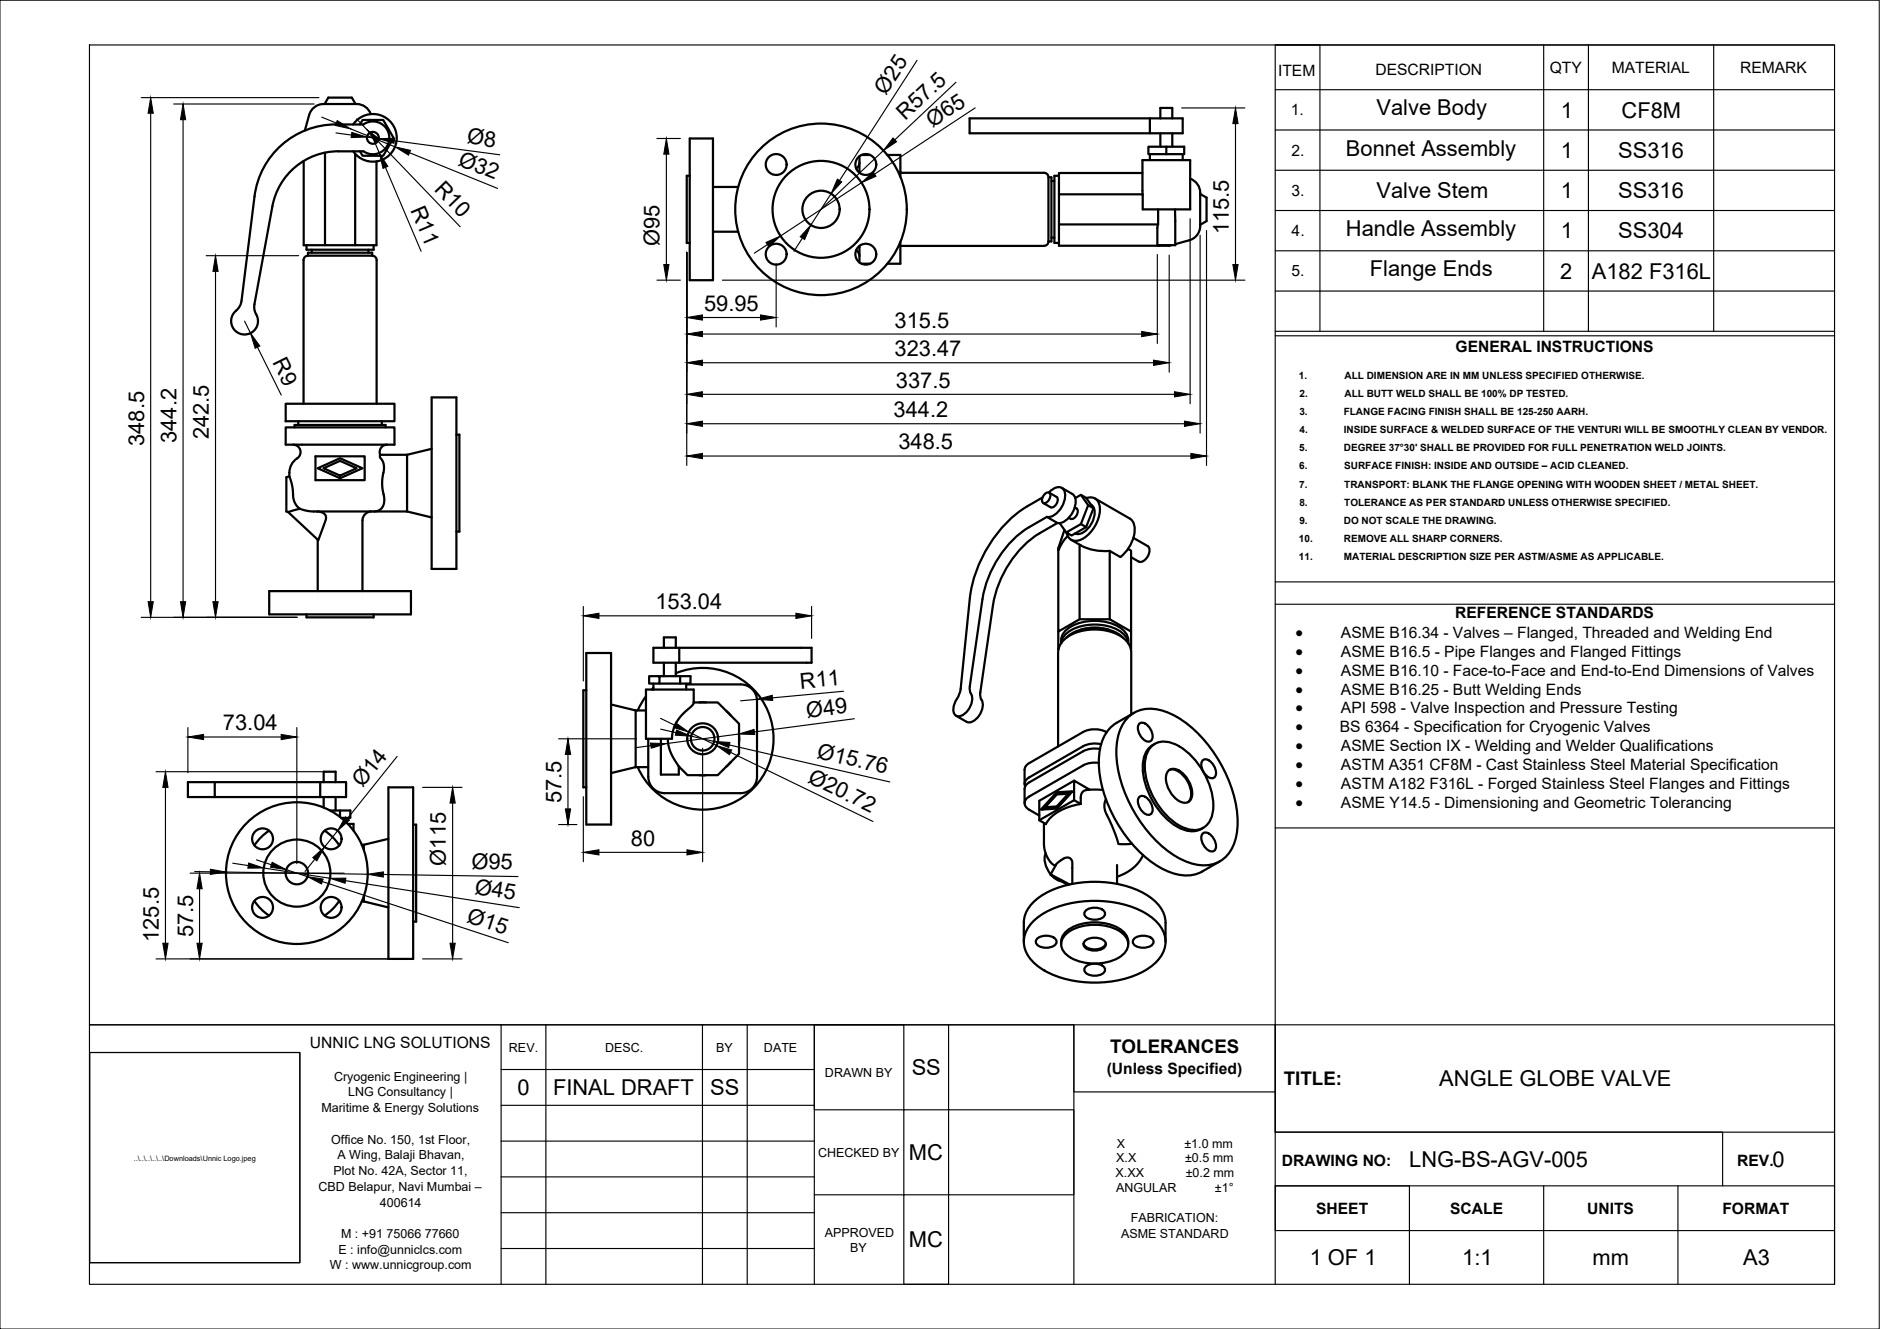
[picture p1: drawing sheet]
<svg xmlns="http://www.w3.org/2000/svg" width="420mm" height="297mm" viewBox="0 0 420 297" stroke-linecap="round" stroke-linejoin="round" font-family="sans-serif">
<!-- layer: Visible -->
<g fill="none" stroke="#000" stroke-width=".5">
<path d="M62.4 32.9a18.3 18.3 0 0 1 12.7-5.1h6.1a3.7 3.7 0 0 1 5.8 3 3.7 3.7 0 0 1-5.8 3 27.5 27.5 0 0 0-9.8 .6 15 15 0 0 0-10.5 11.7l-4 21.9-.1 .9 .3 .9a3 3 0 0 1-.7 4.4 3 3 0 0 1-4.3-.8 3 3 0 0 1 1-4.3l.6-.9 .3-.9 2.9-23.4a18.3 18.3 0 0 1 5.5-11zM67.9 36v18.8h4.7M72.5 23.2l.9-1.4h5.2l.9 1.4M72.6 34.1v20.7h6.8M78.9 27.8a5.3 5.3 0 0 1 8-1 5.3 5.3 0 0 1 0 8 5.3 5.3 0 0 1-8-1M79.4 34.4v20.4h4.7v-18.7M80.5 27.8l.5-1h4.7l2.3 4-2.3 4h-4.7l-.5-1M82.9 25.5a3.6 3.6 0 0 0-3.9-2.3h-6.4a3.4 3.4 0 0 0-3.5 2.5l-1 3.5M154.1 39.3h-.6v15h.6M154.1 31h5.2v31.6h-5.2zM192.1 34.9v3.7M192.1 36.3a1.67 1.67 0 0 1-.7 1.4"/>
<path d="M192.6 34.6h1.8M198.3 34.6h2.9v4.9M201.2 38.6h32.1a1 1 0 0 1 1 1M216.7 26.5h47.6v3.3h-47.6zM234.3 39.6h.7v14.4h-.7M234.3 39.6v14.4M236.7 39.3h-1.1v15h1.1M255.3 38.7h-18.6v4.7M257 26.5v3.3M257 34.5v1.3M259.3 26.5v-2.4h2.7v2.4M259.3 29.8v3"/>
<path d="M260.7 32.8h-4v1.7h4v-1.7h4v1.7h-4M262 29.8v3M264.3 34.5v1.3M266 39.9a3.6 3.6 0 0 1 2.2 3.9v6.4a3.4 3.4 0 0 1-2.4 3.5l-3.1 .9M68.5 54.8v1h15v-1M68.8 57.1v-.6h14.4v.6M68.8 57.1h14.4M68.8 57.1a1 1 0 0 0-1 1v32.1M69.7 55.8v.7M82.3 55.8v.7M83.2 57.1a1 1 0 0 1 1 1M84.2 58.2v32"/>
<path d="M159.3 41.8h5.7M159.3 51.8h5.7M191.4 55.9a1.67 1.67 0 0 1 .7 1.4M192.1 55v3.7M192.6 58.9h1.8M201.2 54v4.9h-2.9M234.3 54a1 1 0 0 1-1 1h-32.1M235 53.1h.6M235 40.5h.6M236.7 50.2v4.7h22.2M255.4 43.4l-.1-7.6h10.7v11h-10.6v-3.4h-18.7v6.8h22.1v-3.4M259.1 54.8l-.2 .1 2.9-.1"/>
<path d="M262.6 46.8l.1 8h-4v-3.8l.1-.8M268.2 43.3l1.5 .9v5.2l-1.5 .8M63.8 90.2h24.4v3.9h-24.4zM63.8 95.5h24.4v3.9h-24.4zM65.5 99.4a1.67 1.67 0 0 1 1.6 1.2 1.67 1.67 0 0 1-.7 1.8M65.8 95.5v-.5h20.4v.5M66.7 94.1v.9M85.3 94.1v.9M86.5 99.4a1.67 1.67 0 0 0-1.5 2.3M96.5 88.8h5.5v38.4h-5.5zM102 97.2h.7v21.6h-.7M64.7 106.5l-.7 .2v7.6l.4 .1"/>
<path d="M64.7 105.7v.8M66.4 102.4a3.8 3.8 0 0 0-1.7 3.3M67 113.7l-2.6 .7M70.5 102h11v5.3h-11zM70.8 114.3h.2a1.51 1.51 0 0 1 1.8 2l-1.7 4.4-6.7-6.3M71 104.7l5-2.3 5 2.3-5 2.2zM72.3 104.7l3.7-1.7 3.7 1.7-3.7 1.6zM83 114.3a1.99 1.99 0 0 0-2 2v15.8M83.5 114.3h7.5M91 101.6h-6l-.1 .2a1.36 1.36 0 0 0 .6 1.2l.3 1.3-.4 3.3 .2 2.2a3.6 3.6 0 0 1-.7 4.2l-1.2 .3h-10.5a14.4 14.4 0 0 1-5.8-.5 4.3 4.3 0 0 1-2-4.3l-.7-3M91 101.6v12.7M91 114.3l5.5 1.4"/>
<path d="M96.5 100.3l-5.5 1.3M233 111.2a29.1 29.1 0 0 0-16.3 22.5l-2 20.3-.6 1.8a3.5 3.5 0 0 0-.6 4 2.07 2.07 0 0 0 2.8-1 3.5 3.5 0 0 0 .5-4.3l-.1-1.1M233.5 110.4a.69 .69 0 0 1 1.2-.1 1.63 1.63 0 0 1-1.6 2.1 1.49 1.49 0 0 1 .4-2zM234 115.5a24.4 24.4 0 0 0-9.1 6.7 24.6 24.6 0 0 0-5.3 11.7l-2.9 19.5M234 115.5l2.3 1.4a24.5 24.5 0 0 0-9 6.7 24.7 24.7 0 0 0-5.4 11.6l-2.8 19.6v1.1a3.8 3.8 0 0 1-2.7 5.6l-.4-.2M234.4 110.1a2.31 2.31 0 0 1 3.2-.8 4.3 4.3 0 0 1-1.2 5.2 2.96 2.96 0 0 1-2.4 1M234.5 110.1l1.6 1a1.53 1.53 0 0 1-1.3 2.3l-1.7-1M236.8 116.9l1.5 2.1M237.3 109l2.3 1.4a2.66 2.66 0 0 1 .5 3.2 4.2 4.2 0 0 1-3.8 3.3M237.9 118.5l-1.4 4v.5l1.2-2.2 .9-1M238.9 115.7l.4 .3M240.2 113.4a1.06 1.06 0 0 1 .4 1.8 1.25 1.25 0 0 1-1.3 .7"/>
<path d="M240.3 111.3l1.3-.7 1.1 .7 1.7 2.3M241.6 110.6l1.6 2.3 1.2 .7-1.7 4.2M242.8 111.3a2.11 2.11 0 0 1 3 2 7.8 7.8 0 0 1-4.8 7.5 2.03 2.03 0 0 1-2.6-1.8M243.2 112.9l-1.6 4.2 1.1 .7-3.2 1.9-1.2-.7 3.3-1.9M243.8 112.8a2.2 2.2 0 0 1 .7 2.7 4.7 4.7 0 0 1-3.7 3.9l-.5-.2M244.7 111.4l7.8 4.5a3.8 3.8 0 0 1 .7 4.6l-.9 1.9-.9 1.2-1 .9-2.4-1.4v15.3l4.8 2.8v-18.1l-.7-.4M60.2 132.1h31.6v5.2h-31.6zM68.5 137.3v.7h15v-.7M71 120.6v11.5M236.5 123v18.2l4.8-2.8M239.4 120.6a12.3 12.3 0 0 0 8.6 2.5M241.3 121.7v16.7h6.7"/>
<path d="M252.8 124.5l1.7 1M253.3 120.2l3.2 1.9a2.06 2.06 0 0 1-.4 2.8 1.43 1.43 0 0 1-1.6 .6M131 146h5.6v38.3h-5.6zM131 154.3h-.6v21.7h.6M136.6 157.5l5.5 1.3M142.1 158.8v12.7M142.1 158.8h2.3M144.4 154.1h10.6v3.2l-1.4 1.4a8.4 8.4 0 0 0-3.4 6.4h-5.8zM144.4 155.6l-1.9 3.2M146 152.8v1.3M146 153.7l-.4 .4M146 154l-.1 .1"/>
<path d="M147.4 151.1h-2.3v1.7h2.3v-1.7h4.6M147.4 152.8h4.6v-1.7h2.3v1.7h-2.3M148.4 144.8v-2.3h2.6v2.3M148.4 148.1v3M151 148.1v3M151 150.5a15.8 15.8 0 0 1 20.7 8.5 15.8 15.8 0 0 1-8.4 20.7 15.8 15.8 0 0 1-20.8-8.2M151.8 144.8v3.3h-5.8v-3.3h35.4v3.3h-29.6M153.4 153h12.1a3.7 3.7 0 0 1 3.7 3.6M153.4 152.8v1.3M155 157h4.2a2.11 2.11 0 0 1 2.2 1l3 3a1.98 1.98 0 0 1 .8 2.3v4.1a1.98 1.98 0 0 1-1.1 2.2l-2.9 2.9a1.99 1.99 0 0 1-2.3 .8h-4.1a1.57 1.57 0 0 1-1.9-.8l-1.3-1.3-1.3-2.1a8.3 8.3 0 0 1-1-4M157.8 157h-1.5M162.2 158.8l1.1 1.1"/>
<path d="M169.2 156.6v17a3.7 3.7 0 0 1-3.7 3.7h-16.9a3.7 3.7 0 0 1-3.7-3.7v-8.5M213.7 160l2.3 1.3M236.5 141.2l.1 3.9M237.1 143.1v.7M237.2 143.1a4.2 4.2 0 0 1 3-3.5 11.4 11.4 0 0 1 10.5 .9 3.4 3.4 0 0 1 1.4 3.2 4.4 4.4 0 0 0-3.1-3.3 11.5 11.5 0 0 0-10.3 .9 3.5 3.5 0 0 0-1.5 2.4M238.3 142.6a10.1 10.1 0 0 1 9.7-1.8l2 .9 1 .9M241.5 140.8a10.5 10.5 0 0 1 6.3 0M252.8 141.2l-.1 3.9M252.8 159.7v-13.9a5.5 5.5 0 0 0-4.5-4.6l-2.5-.5-3.4 .2-2.7 .8-2 1.4a3.9 3.9 0 0 0-1.2 2.7v21M253.4 159.3l-3.9 2.3a9.6 9.6 0 0 0-3.9 8.7 30 30 0 0 0 13.5 23.5 9.6 9.6 0 0 0 9.6 1l3.9-2.3M48 174.8v3.3M71.6 174.8v3.3h-29.6v-3.3h35.3v3.3h-5.7"/>
<path d="M72.3 174.8v-2.3h2.7v2.3M72.3 178.1v2.4M75 178.1v3.1M86.8 176h5.5v38.3h-5.5zM142.1 171.5h2.8M142.1 171.5l-5.5 1.3M147.7 165.1v8h4v-1.8l.1 .1M157.8 173.3h-1.5M163.3 170.3l-1.1 1.1M165.2 164.4v1.5M230.1 173.7a1.65 1.65 0 0 0-1 2.1M230.1 174.8l-.7 .6-.4 .6v3.5"/>
<path d="M230.1 170.5l-.7 .6-.4 .6v3.5M230.1 178a1.59 1.59 0 0 0-1.1 1.5 1.59 1.59 0 0 0 1.1 1.5M236.2 177.1l3.5-.2-3.5 3.8-3.6 .3zM236.2 177.1l.2 .1-3.4 3.7M238.8 177.4l-2.6 2.9 .2 .1 2.6-2.8-.2-.2-2.6 .2-2.6 2.8 .2 .2 2.6-.2M239.5 177l-3.1 .2M240.1 174.5l-7.8 4.5v4.3l1.5 .9M240.1 178.8l1.4 .9M241.5 179.7a10.4 10.4 0 0 0-7.8 4.5M243.1 176.5l.3-.1-3.3-1.9v4.3l-7.8 4.5M245.6 170.5h-1.3l-1.8 .3-12.5 7.2M245.8 167.4l-1.3-.1-1.9 .4-12.6 7.2"/>
<path d="M246.1 166.3l-1.8-.1-1.8 .4-12.5 7.1M246.5 176.6l-1.6-.1a3.8 3.8 0 0 0-3 .5l-.3 .9-.1 1.8M247.2 178.6a4.5 4.5 0 0 0 .6 4.5l1.9 4.8a.73 .73 0 0 0 1 .8l2.3-.1M247.3 163.7a5.7 5.7 0 0 0-5.2-.1l-12.1 6.9M252.1 160.3a7.4 7.4 0 0 1 8-1.4 25.1 25.1 0 0 1 12.9 12.2 24.5 24.5 0 0 1 3.3 15.8 7.4 7.4 0 0 1-10.3 6 25.1 25.1 0 0 1-13-12.2 24.5 24.5 0 0 1-3.2-15.8 8.9 8.9 0 0 1 2.3-4.6zM254.5 178.2a1.46 1.46 0 0 1 2.3 .6 2.79 2.79 0 0 1 .6 3 1.46 1.46 0 0 1-2.3-.6 2.79 2.79 0 0 1-.6-3zM254.5 161.9a1.46 1.46 0 0 1 2.3 .6 2.79 2.79 0 0 1 .6 2.9 1.46 1.46 0 0 1-2.3-.6 2.79 2.79 0 0 1-.6-2.9zM257.4 166.7a4.5 4.5 0 0 1 5.1-.4 16.3 16.3 0 0 1 8.6 14.9 4.4 4.4 0 0 1-6.6 3.8 16.3 16.3 0 0 1-8.6-14.9 5.3 5.3 0 0 1 1.5-3.4zM257.6 166.5a5.4 5.4 0 0 0-2.2 5 16.6 16.6 0 0 0 8.6 13.7 5 5 0 0 0 4.5 .1M258.1 166.3l-.5 .2M261.2 172.2a2.64 2.64 0 0 1 3.5 1 5.5 5.5 0 0 1 1.5 5.5 2.02 2.02 0 0 1-3.3-.1 6.2 6.2 0 0 1-2.3-5.4zM261.3 172.1a2.98 2.98 0 0 1 3.1 1.2 5.7 5.7 0 0 1 1.7 5.2l-.6 .8"/>
<path d="M268.7 170a1.46 1.46 0 0 1 2.3 .7 2.79 2.79 0 0 1 .5 2.9 1.46 1.46 0 0 1-2.2-.6 2.79 2.79 0 0 1-.6-3zM60.1 185.7l-1.5 1.2-1.7 2M72.6 185.7l2 1.7 1.2 1.5M73.7 181.2h2.3v1.4M75.7 188.8h.2M76 181.2h2.3v1.6h-2M77.3 182.8v1M77.7 184.1h1.3v1.5M80.9 188.8h.4M81.3 188.8v1.2M86.8 187.5l-5.5 1.3M92.3 184.3h.7v21.7h-.7"/>
<path d="M230 181l2.3 1.3M233.4 184l-.1 4.6a5.5 5.5 0 0 0 2.6 4.9M233.7 190.7a4.7 4.7 0 0 0 1.1 4.7M235.1 195.8l.8 .7 1.3 .5M236.2 180.3l-2.6 .1M237.2 192.2l-1.1 .9-1.3 2.4M237.2 192.2a1.36 1.36 0 0 1 2.4 .3v5.1M239 197.7l-4.2-2.2 3.8 2.3M249.7 193.3v4.3M255.4 191.1a9.3 9.3 0 0 1-5.7 4.8M268.7 186.4a1.46 1.46 0 0 1 2.3 .6 2.79 2.79 0 0 1 .5 3 1.46 1.46 0 0 1-2.2-.7 2.79 2.79 0 0 1-.6-2.9zM268.9 185l-.5 .3"/>
<path d="M56.9 201.4l1.2 1.5 2 1.7M75.7 201.5h.2M75.8 201.4l-1.7 2-1.6 1.2M80.9 201.5h.4M81.3 200.3v1.2M81.3 201.5l5.5 1.3M228.8 210.5v-4.3a8.3 8.3 0 0 1 5.2-6.8 24.7 24.7 0 0 1 22.4 .7 7.8 7.8 0 0 1 4.1 6.1v4.3M231.2 205.7a21.3 21.3 0 0 1 15.9-4.2 19.1 19.1 0 0 1 11 4.2 6.1 6.1 0 0 1 0 9.6 21.3 21.3 0 0 1-15.9 4.2 19.1 19.1 0 0 1-11-4.2 6.1 6.1 0 0 1 0-9.6zM231.8 209.8a3.2 3.2 0 0 1 4.3 .3 1.46 1.46 0 0 1-1.7 1.7 2.79 2.79 0 0 1-2.8-1v-.7zM237.1 210.5v.5M237.2 210.5a4.2 4.2 0 0 1 3-3.5 11.4 11.4 0 0 1 10.5 .9 3.4 3.4 0 0 1 1.4 3.1M237.9 209.1a10.5 10.5 0 0 1 10.3-1.9 5.3 5.3 0 0 1 3.9 3.2 3.4 3.4 0 0 1-2.1 3.7 11.4 11.4 0 0 1-11.4-.5 2.93 2.93 0 0 1-.7-4.5z"/>
<path d="M242.2 210.9a3 3 0 0 0 4.1 .9l.7-.6 .1-.3M242.5 210.3a3.4 3.4 0 0 1 4.6 .4 1.26 1.26 0 0 1-1.2 1.6 3.3 3.3 0 0 1-3.7-.9v-.7zM242.6 203.6a3.2 3.2 0 0 1 4.3 .3 1.46 1.46 0 0 1-1.7 1.6 2.79 2.79 0 0 1-2.8-.9v-.7zM242.6 216.1a3.2 3.2 0 0 1 4.3 .3 1.46 1.46 0 0 1-1.7 1.6 2.79 2.79 0 0 1-2.8-.9v-.7zM253.5 209.8a3.2 3.2 0 0 1 4.2 .3 1.46 1.46 0 0 1-1.6 1.7 2.79 2.79 0 0 1-2.9-1v-.7z"/>
<circle cx="83.3" cy="30.8" r="1.33"/>
<circle cx="173.5" cy="36.8" r="2.33"/>
<circle cx="193.5" cy="36.8" r="2.33"/>
<circle cx="173.5" cy="56.8" r="2.33"/>
<circle cx="183.5" cy="46.8" r="19.2"/>
<circle cx="183.5" cy="46.8" r="10.8"/>
<circle cx="183.5" cy="46.8" r="4.2"/>
<circle cx="193.5" cy="56.8" r="2.33"/>
<circle cx="157" cy="165.1" r="2.63"/>
<circle cx="157" cy="165.1" r="3.5"/>
<circle cx="58.7" cy="187.5" r="2.33"/>
<circle cx="66.3" cy="195.1" r="2.5"/>
<circle cx="66.3" cy="195.1" r="7.5"/>
<circle cx="66.3" cy="195.1" r="15.8"/>
<circle cx="74" cy="187.5" r="2.33"/>
<circle cx="58.7" cy="202.8" r="2.33"/>
<circle cx="74" cy="202.8" r="2.33"/>
</g>
<!-- layer: FD_Dimensions -->
<g fill="none" stroke="#000" stroke-width=".25">
<path d="M204.9 13.5l-17.3 26.9M213.6 18.4l-13.6 12.8M31.6 21.8h39.7M33.7 25.3v109.2M38.8 23.2h31.4M40.9 26.8v107.7M71.9 26.2l3.3 1.3M75.1 29.7l3.4 .5M78.4 28.8l9.9 4M79.7 26.6l2.3 2.4M82 30.6l2.7 .4M83.3 30.8l1.5 3.4"/>
<path d="M84.4 31.5l18.4 19.2M86.1 37.4l8 18.8M88.1 31.5l23.6 3.1M91.5 34.1l19.7 8M146.8 31h5.3M148.9 34.5v24.6M197.4 33.7l-13.9 13.1M218 24.1l-22.5 14.8M264.1 24.1h14.1M276.1 27.6v31.5M46.1 57.1h20.6M153.5 56.4v47.6"/>
<path d="M171.5 54.7l-2.9 1.9M173.5 58.9v14.2M179.3 53.2l-1.9 3M185.7 43.3l-4.5 7M192.5 40.8l-18.1 11.9M258.6 56.9v19.9M261.3 57v26.2M266 48.9v41.3M268.2 52.6v44.2M269.6 51.5v52.5M48.2 60.6v73.9M54.7 71.8l1.3 2.7"/>
<path d="M57.4 73a3 3 0 0 1-3.2 1.7M57.5 77.6l5.4 10.7M146.8 62.6h5.3M157 71h13M157 74.7h98.1M161.4 62.6h116.8M157 94.7h107.7M157 88.1h105.5M157 81.1h100.8M157 101.9h109.1M31.6 138h34.8M130.4 135.5v16.7"/>
<path d="M133.9 137.6h44M181.4 135.5v7.2M168.4 154.4l.2 .2M169.2 156.3l-3.7 .3M188.5 154.5l-15.9 1.5M34.9 172.5h38M37 176v34.8M42 162.6v10.1M45.5 164.7h17.3M66.3 162.6v30.4M88.8 169.1l-11.2 13.8M94.4 176h8.9"/>
<path d="M101.2 179.5v31.3M124.8 165.1h17.5M126.9 168.6v12.2M130.4 178.1v14.5M145.5 166.7l-3.5 .4M147.6 160.6l3.2 1.5M147.6 163l3.5 .8M153.9 163.6l6.2 3M154.5 164.5l5.1 1.2M157 167.2v25.4M163 166.5l35.9 8.3M163.3 168.2l31.8 15.4"/>
<path d="M165.1 164.1l-16.2 2.1M191 160.6l-22.4 3M42.5 195.2h34.4M43.5 194.8l3.5 .1M44.6 198.6v12.2M50.5 194.9l31.7 .5M52 192.9l3.5 .6M57.3 192.2l3.3 1.1M58.9 194l14.9 2.3M64 194.4l4.7 1.5M70.4 192l-2.2 2.8M72 197l41.6 13.7"/>
<path d="M75.5 185.7l-3 3.6M77.2 196.8l38.8 6.1M85.7 195.4l30.1 .5M124.8 184.3h4.1M133.9 190.5h19.6M34.9 214.3h55.3M94.4 214.3h8.9"/>
</g>
<g fill="#000" stroke="#000" stroke-width=".22">
<path d="M33.7 21.8l.6 3.5h-1.2zM40.9 23.2l.6 3.6h-1.2zM75.4 27l3 1.8-3.5-.8zM78.6 29.6l3.4 1-3.5 .2zM82 29l2.8 2.1-.8 .8zM84.8 34.2l1.9 3-1.1 .4zM84.7 31l3.5-.1-.1 1.1zM88.3 32.8l3.4 .8-.4 1.1zM148.9 31l.6 3.5h-1.2zM192.5 40.8l2.6-2.4 .7 1zM199.6 30.8l.8 .9-3 2zM276.1 24.1l.6 3.5h-1.2z"/>
<path d="M148.3 59.1h1.2l-.6 3.5zM171.2 54.2l3.2-1.5-2.6 2.5zM181.2 50.3l-1.4 3.2-1-.6zM187.1 40l1 .7-2.4 2.6zM275.5 59.1h1.2l-.6 3.5zM48.2 57.1l.5 3.5h-1.1zM56 74.5l2.1 2.8-1.1 .6zM153.5 71l3.5-.6v1.2zM153.5 74.7l3.5-.6v1.1zM170 70.4l3.5 .6-3.5 .6zM255.1 74.1l3.5 .6-3.5 .5zM153.5 94.7l3.5-.6v1.2z"/>
<path d="M153.5 88.1l3.5-.5v1.1zM153.5 81.1l3.5-.6v1.2zM257.8 80.5l3.5 .6-3.5 .6zM262.5 87.6l3.5 .5-3.5 .6zM264.7 94.1l3.5 .6-3.5 .6zM153.5 101.9l3.5-.6v1.2zM266.1 101.3l3.5 .6-3.5 .6zM33.1 134.5h1.2l-.6 3.5zM40.3 134.5h1.2l-.6 3.5zM47.6 134.5h1.1l-.5 3.5zM130.4 137.6l3.5-.5v1.1zM177.9 137.1l3.5 .5-3.5 .6z"/>
<path d="M169.2 156.3l3.4-.9 .1 1.2zM37 172.5l.6 3.5h-1.2zM42 164.7l3.5-.6v1.2zM62.8 164.1l3.5 .6-3.5 .6zM101.2 176l.5 3.5h-1.1zM126.9 165.1l.6 3.5h-1.1zM145.4 166.1l3.5 .1-3.4 1zM151 161.6l2.9 2-3.4-1zM151.2 163.2l3.3 1.3-3.6-.2zM159.6 165.7l3.5 .2-.2 1.2zM160.1 166.6l3.4 1-.5 1.1zM165.1 164.1l3.4-1.1 .2 1.2z"/>
<path d="M44.6 195.2l.6 3.4h-1.2zM47 194.3l3.5 .6-3.5 .5zM55.6 192.9l3.3 1.1h-3.5zM60.8 192.7l3.2 1.7-3.5-.6zM69.9 191.7l2.6-2.4-1.7 3.1zM68.7 195.9l3.5 .6-.3 1.1zM77.2 182.6l.9 .7-2.6 2.4zM73.8 196.3h3.5l-.2 1.1zM82.2 195.4l3.5-.5v1.1zM126.4 180.8h1.1l-.6 3.5zM130.4 190.5l3.5-.6v1.2zM153.5 189.9l3.5 .6-3.5 .6z"/>
<path d="M36.4 210.8h1.2l-.6 3.5zM44 210.8h1.2l-.6 3.5zM100.6 210.8h1.1l-.5 3.5z"/>
</g>
<!-- layer: 0 -->
<path d="M0 .1h420v296.9h-420z" fill="none" stroke="#000" stroke-width=".22"/>
<g fill="none" stroke="#000" stroke-width=".25">
<path d="M20 10.1h390v276.9h-390zM285 10.1h10v63.9M285 10.1h125M285 10.1v219M345 10.1v63.9M355 10.1v63.9M383 10.1v63.9M285 20.1h125M285 29.1h125M285 38.1h125M285 47h125M285 56.1h125"/>
<path d="M285 65.1h125M285 74h125M285 75.1h125M285 130.1h125M285 135.1h125M285 185h125M20 235.2h47v47h-47zM112 229.1h70M112 239h70M122 229.1v57.9M157 229.1v57.9M167 229.1v57.9"/>
<path d="M212 229.1v57.9h-10v-57.9h-20v18.9h58v19h-58M240 229.1v14.9h45M112 247h70M112 255h70M285 253h100v12M410 253h-125v-23.9v57.9M112 263h70M112 271h70M112 279h70M285 265h30v22M285 265v10h125M285 265h125"/>
<path d="M345 265v22M375 265v22M112 287v-57.9h-92h390v57.9M182 287v-57.9h58v57.9"/>
</g>
<g font-size="4.9">
<text x="198" y="21.4" transform="rotate(-57 198 21.4)">Ø25</text>
<text x="202.3" y="27.1" transform="rotate(-43 202.3 27.1)">R57.5</text>
<text x="208.4" y="28.6" transform="rotate(-33 208.4 28.6)">Ø65</text>
<text x="307.6" y="25.8">Valve Body</text>
<text x="348.8" y="26.3">1</text>
<text x="362.4" y="26.3">CF8M</text>
<text x="104.2" y="32.1" transform="rotate(8 104.2 32.1)">Ø8</text>
<text x="300.8" y="34.8">Bonnet Assembly</text>
<text x="348.8" y="35.3">1</text>
<text x="361.7" y="35.3">SS316</text>
<text x="102.1" y="36.8" transform="rotate(22 102.1 36.8)">Ø32</text>
<text x="91.7" y="46.9" transform="rotate(67 91.7 46.9)">R11</text>
<text x="96.9" y="42.4" transform="rotate(46 96.9 42.4)">R10</text>
<text x="307.6" y="44.3">Valve Stem</text>
<text x="348.8" y="44.3">1</text>
<text x="361.7" y="44.3">SS316</text>
<text x="274.7" y="52.4" transform="rotate(-90 274.7 52.4)">115.5</text>
<text x="300.8" y="52.8">Handle Assembly</text>
<text x="348.8" y="53.3">1</text>
<text x="361.7" y="53.3">SS304</text>
<text x="147.4" y="55.1" transform="rotate(-90 147.4 55.1)">Ø95</text>
<text x="306.2" y="61.8">Flange Ends</text>
<text x="348.7" y="62.3">2</text>
<text x="355.8" y="62.3">A182 F316L</text>
<text x="157.4" y="69.5">59.95</text>
<text x="199.9" y="73.2">315.5</text>
<text x="60.9" y="81" transform="rotate(64 60.9 81)">R9</text>
<text x="199.9" y="79.6">323.47</text>
<text x="200.2" y="86.7">337.5</text>
<text x="199.7" y="93.2">344.2</text>
<text x="32.2" y="99.7" transform="rotate(-90 32.2 99.7)">348.5</text>
<text x="39.5" y="99" transform="rotate(-90 39.5 99)">344.2</text>
<text x="46.7" y="98.2" transform="rotate(-90 46.7 98.2)">242.5</text>
<text x="200.8" y="100.5">348.5</text>
<text x="146.5" y="136.2">153.04</text>
<text x="178.9" y="154" transform="rotate(-5 178.9 154)">R11</text>
<text x="180.4" y="160.5" transform="rotate(-8 180.4 160.5)">Ø49</text>
<text x="49.8" y="163.3">73.04</text>
<text x="182.4" y="169.4" transform="rotate(13 182.4 169.4)">Ø15.76</text>
<text x="81" y="176.2" transform="rotate(-51 81 176.2)">Ø14</text>
<text x="125.5" y="179.5" transform="rotate(-90 125.5 179.5)">57.5</text>
<text x="180.3" y="174.7" transform="rotate(26 180.3 174.7)">Ø20.72</text>
<text x="141" y="189">80</text>
<text x="99.6" y="193.5" transform="rotate(-90 99.6 193.5)">Ø115</text>
<text x="105.3" y="194.2" transform="rotate(1 105.3 194.2)">Ø95</text>
<text x="106" y="199.7" transform="rotate(9 106 199.7)">Ø45</text>
<text x="43.1" y="209.5" transform="rotate(-90 43.1 209.5)">57.5</text>
<text x="104.1" y="206" transform="rotate(18 104.1 206)">Ø15</text>
<text x="35.5" y="210.5" transform="rotate(-90 35.5 210.5)">125.5</text>
<text x="115.7" y="244.8">0</text>
<text x="123.6" y="244.8">FINAL DRAFT</text>
<text x="158.7" y="244.8">SS</text>
<text x="203.8" y="240.3">SS</text>
<text x="321.7" y="242.8">ANGLE GLOBE VALVE</text>
<text x="203.1" y="259.3">MC</text>
<text x="314.9" y="260.8">LNG-BS-AGV-005</text>
<text x="396.2" y="260.8">0</text>
<text x="203.1" y="278.8">MC</text>
<text x="292.7" y="282.8">1 OF 1</text>
<text x="326.8" y="282.8">1:1</text>
<text x="355.9" y="282.8">mm</text>
<text x="389.6" y="282.8">A3</text>
</g>
<g font-size="4.2">
<text x="248.1" y="235.4">TOLERANCES</text>
<text x="286.9" y="242.5">TITLE:</text>
</g>
<g font-size="3.7">
<text x="289.5" y="142.7">·</text>
<text x="289.5" y="146.9">·</text>
<text x="289.5" y="151.1">·</text>
<text x="289.5" y="155.3">·</text>
<text x="289.5" y="159.5">·</text>
<text x="289.5" y="163.7">·</text>
<text x="289.5" y="167.9">·</text>
<text x="289.5" y="172.1">·</text>
<text x="289.5" y="176.3">·</text>
<text x="289.5" y="180.5">·</text>
</g>
<g font-size="3.5">
<text x="285.6" y="17">ITEM</text>
<text x="307.4" y="16.7">DESCRIPTION</text>
<text x="346.3" y="16.4">QTY</text>
<text x="360.2" y="16.3">MATERIAL</text>
<text x="388.9" y="16.3">REMARK</text>
<text x="288.5" y="25.8">1.</text>
<text x="288.6" y="34.8">2.</text>
<text x="288.6" y="43.8">3.</text>
<text x="288.7" y="52.8">4.</text>
<text x="288.6" y="61.8">5.</text>
<text x="325.3" y="78.6">GENERAL INSTRUCTIONS</text>
<text x="299.7" y="142.7">ASME B16.34 - Valves – Flanged, Threaded and Welding End</text>
<text x="325.2" y="138.2">REFERENCE STANDARDS</text>
<text x="299.7" y="146.9">ASME B16.5 - Pipe Flanges and Flanged Fittings</text>
<text x="299.7" y="151.1">ASME B16.10 - Face-to-Face and End-to-End Dimensions of Valves</text>
<text x="299.7" y="155.3">ASME B16.25 - Butt Welding Ends</text>
<text x="299.7" y="159.5">API 598 - Valve Inspection and Pressure Testing</text>
<text x="299.4" y="163.7">BS 6364 - Specification for Cryogenic Valves</text>
<text x="299.7" y="167.9">ASME Section IX - Welding and Welder Qualifications</text>
<text x="299.7" y="172.1">ASTM A351 CF8M - Cast Stainless Steel Material Specification</text>
<text x="299.7" y="176.3">ASTM A182 F316L - Forged Stainless Steel Flanges and Fittings</text>
<text x="299.7" y="180.5">ASME Y14.5 - Dimensioning and Geometric Tolerancing</text>
<text x="69.3" y="234.3">UNNIC LNG SOLUTIONS</text>
<text x="247.4" y="240">(Unless Specified)</text>
<text x="286.5" y="260.5">DRAWING NO:</text>
<text x="388.3" y="260.5">REV.</text>
<text x="294.1" y="271.3">SHEET</text>
<text x="324.1" y="271.3">SCALE</text>
<text x="354.7" y="271.3">UNITS</text>
<text x="384.9" y="271.3">FORMAT</text>
</g>
<g font-size="2.8">
<text x="113.7" y="235">REV.</text>
<text x="135.2" y="235">DESC.</text>
<text x="160" y="235">BY</text>
<text x="170.7" y="235">DATE</text>
<text x="74.7" y="241.5">Cryogenic Engineering |</text>
<text x="77.8" y="245">LNG Consultancy |</text>
<text x="184.4" y="240.8">DRAWN BY</text>
<text x="71.8" y="248.6">Maritime &amp; Energy Solutions</text>
<text x="74" y="255.6">Office No. 150, 1st Floor,</text>
<text x="249.6" y="256.5">X</text>
<text x="264.7" y="256.5">±1.0 mm</text>
<text x="74.5" y="262.7">Plot No. 42A, Sector 11,</text>
<text x="75.4" y="259.1">A Wing, Balaji Bhavan,</text>
<text x="182.8" y="258.5">CHECKED BY</text>
<text x="249.3" y="263.2">X.XX</text>
<text x="249.5" y="259.8">X.X</text>
<text x="264.8" y="259.8">±0.5 mm</text>
<text x="265" y="263.2">±0.2 mm</text>
<text x="71.2" y="266.2">CBD Belapur, Navi Mumbai –</text>
<text x="84.9" y="269.7">400614</text>
<text x="249.5" y="266.5">ANGULAR</text>
<text x="271.5" y="266.5">±1°</text>
<text x="252.7" y="273.2">FABRICATION:</text>
<text x="75.6" y="280.2">E : info@unniclcs.com</text>
<text x="76.2" y="276.7">M : +91 75066 77660</text>
<text x="184.3" y="276.4">APPROVED</text>
<text x="190" y="279.7">BY</text>
<text x="250.5" y="276.6">ASME STANDARD</text>
<text x="73.7" y="283.7">W : www.unnicgroup.com</text>
</g>
<g font-size="2.2">
<text x="290.3" y="84.7">1.</text>
<text x="290.4" y="88.7">2.</text>
<text x="300.5" y="84.7">ALL DIMENSION ARE IN MM UNLESS SPECIFIED OTHERWISE.</text>
<text x="300.5" y="88.7">ALL BUTT WELD SHALL BE 100% DP TESTED.</text>
<text x="290.4" y="92.8">3.</text>
<text x="300.3" y="92.8">FLANGE FACING FINISH SHALL BE 125-250 AARH.</text>
<text x="290.4" y="100.9">5.</text>
<text x="290.4" y="96.8">4.</text>
<text x="300.3" y="100.9">DEGREE 37°30' SHALL BE PROVIDED FOR FULL PENETRATION WELD JOINTS.</text>
<text x="300.3" y="96.8">INSIDE SURFACE &amp; WELDED SURFACE OF THE VENTURI WILL BE SMOOTHLY CLEAN BY VENDOR.</text>
<text x="290.4" y="104.9">6.</text>
<text x="300.4" y="104.9">SURFACE FINISH: INSIDE AND OUTSIDE – ACID CLEANED.</text>
<text x="290.4" y="109">7.</text>
<text x="290.4" y="113">8.</text>
<text x="300.4" y="109">TRANSPORT: BLANK THE FLANGE OPENING WITH WOODEN SHEET / METAL SHEET.</text>
<text x="300.4" y="113">TOLERANCE AS PER STANDARD UNLESS OTHERWISE SPECIFIED.</text>
<text x="290.4" y="117.1">9.</text>
<text x="300.3" y="117.1">DO NOT SCALE THE DRAWING.</text>
<text x="290.3" y="121.1">10.</text>
<text x="290.3" y="125.2">11.</text>
<text x="300.3" y="121.1">REMOVE ALL SHARP CORNERS.</text>
<text x="300.3" y="125.2">MATERIAL DESCRIPTION SIZE PER ASTM/ASME AS APPLICABLE.</text>
</g>
<text font-size="1.6" x="29.9" y="259.5">..\..\..\..\..\Downloads\Unnic Logo.jpeg</text>
</svg>
